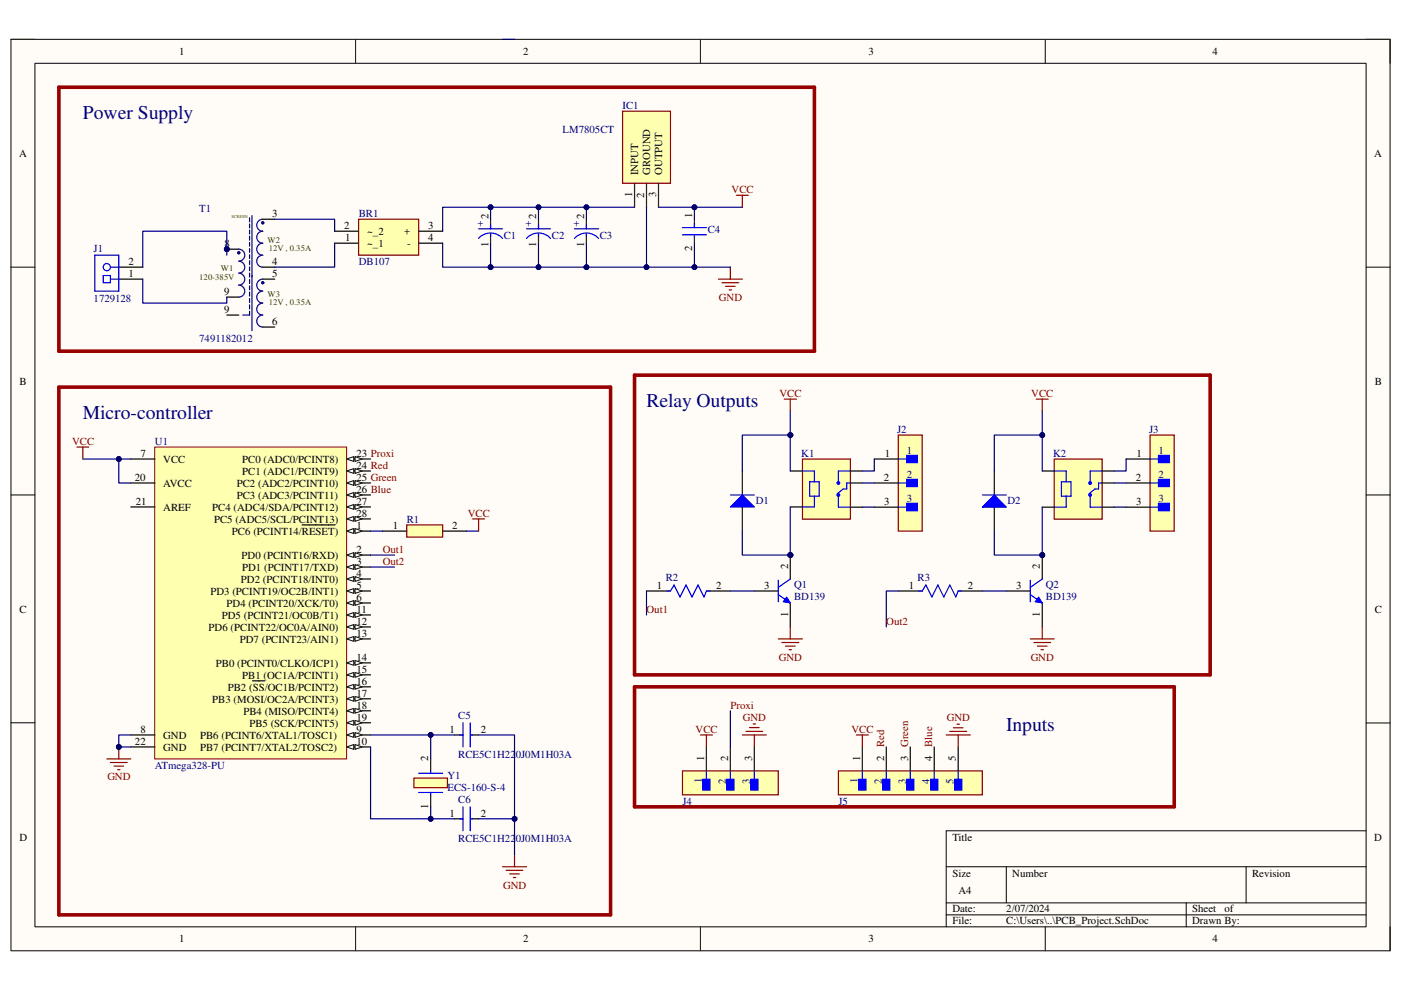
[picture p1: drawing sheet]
<svg xmlns="http://www.w3.org/2000/svg" width="297mm" height="210mm" viewBox="0 0 297 210" stroke-linecap="round" stroke-linejoin="round" font-family="sans-serif">
<path d="M2.3 8.3h292.4v193.3h-292.4z" fill-rule="evenodd" fill="#fffcf8"/>
<path d="M2.3 8.3h292.4v193.3h-292.4z" fill="none" stroke="#000" stroke-width=".21"/>
<path d="M7.4 13.4h282.2v183.1h-282.2z" fill-rule="evenodd" fill="#fffcf8"/>
<g fill="none" stroke="#000" stroke-width=".21">
<path d="M2.3 8.3h5.1M7.4 13.4h282.2v183.1h-282.2zM75.4 8.3v5.1M148.5 8.3v5.1M221.6 8.3v5.1M289.6 8.3h5.1v5.1M2.3 56.6h5.1M289.6 56.6h5.1M2.3 104.9h5.1M289.6 104.9h5.1M2.3 153.2h5.1M289.6 153.3h5.1"/>
<path d="M289.6 176.1h-89v20.4M75.4 196.5v5.1M148.5 196.5v5.1M200.6 183.8h89M200.6 191.4h89M200.6 194h89M213.4 183.8v7.6M221.6 196.5v5.1M251.5 191.4v5.1M264.2 183.8v7.6M294.7 196.5v5.1"/>
</g>
<circle cx="48.1" cy="52.8" r=".51" fill="#000080"/>
<circle cx="48.1" cy="52.8" r=".51" fill="none" stroke="#000080" stroke-width=".21"/>
<path d="M55.7 46.5a1.27 1.27 0 0 0-1.3 1.3 1.27 1.27 0 0 0 1.3 1.2 1.27 1.27 0 0 0-1.3 1.3 1.27 1.27 0 0 0 1.3 1.3 1.27 1.27 0 0 0-1.3 1.2 1.27 1.27 0 0 0 1.3 1.3 1.27 1.27 0 0 0-1.3 1.3 1.27 1.27 0 0 0 1.3 1.2" fill="none" stroke="#0c0087" stroke-width=".26"/>
<path d="M48.1 52.8h2.5" fill="none" stroke="#000" stroke-width=".26"/>
<circle cx="48.1" cy="52.8" r=".51" fill="#000080"/>
<circle cx="48.1" cy="52.8" r=".51" fill="none" stroke="#000080" stroke-width=".21"/>
<path d="M55.7 46.5h2.5M55.7 56.6h2.5M55.7 59.2h2.5M48.1 63h2.5M48.1 66.8h2.5M55.7 69.3h2.5" fill="none" stroke="#000" stroke-width=".26"/>
<path d="M50.6 52.8a1.27 1.27 0 0 1 1.3 1.3 1.27 1.27 0 0 1-1.3 1.3 1.27 1.27 0 0 1 1.3 1.2 1.27 1.27 0 0 1-1.3 1.3 1.27 1.27 0 0 1 1.3 1.3 1.27 1.27 0 0 1-1.3 1.3 1.27 1.27 0 0 1 1.3 1.2 1.27 1.27 0 0 1-1.3 1.3M55.7 59.2a1.27 1.27 0 0 0-1.3 1.3 1.27 1.27 0 0 0 1.3 1.2 1.27 1.27 0 0 0-1.3 1.3 1.27 1.27 0 0 0 1.3 1.3 1.27 1.27 0 0 0-1.3 1.2 1.27 1.27 0 0 0 1.3 1.3 1.27 1.27 0 0 0-1.3 1.3 1.27 1.27 0 0 0 1.3 1.2" fill="none" stroke="#0c0087" stroke-width=".26"/>
<g fill="none" stroke="#000080" stroke-width=".26">
<path d="M50.5 53.4h.3v.3h-.3zM52.9 46.2v.8M52.9 47.5v.8M52.9 48.8v.8M52.9 50.1v.8M52.9 51.4v.8M52.9 52.7v.8M52.9 54v.8M52.9 55.3v.8M52.9 56.6v.8M52.9 57.9v.9M52.9 59.3v.8"/>
<path d="M53.4 45.7v24.4M55.6 47.1h.2v.3h-.2zM55.6 59.8h.2v.3h-.2zM52.9 60.6v.8M52.9 61.9v.9M52.9 63.3v.8M52.9 64.6v.9M52.9 66v.8h-1.4"/>
<circle cx="50.6" cy="53.6" r=".21"/>
<circle cx="55.7" cy="47.2" r=".21"/>
<circle cx="55.7" cy="59.9" r=".21"/>
</g>
<path d="M76 46.5h12.8v7.6h-12.8z" fill-rule="evenodd" fill="#ffffb0"/>
<path d="M76 46.5h12.8v7.6h-12.8z" fill="none" stroke="#800000" stroke-width=".25"/>
<path d="M70.9 51.6h5.1M70.9 49h5.1" fill="none" stroke="#000" stroke-width=".26"/>
<path d="M88.8 51.6h5M88.8 49h5M104 46.5v2M104 49.5v2.1M114.2 46.5v2M114.2 49.5v2.1M124.3 46.5v2M124.3 49.5v2.1" fill="none" stroke="#000" stroke-width=".25"/>
<path d="M101.5 50.5l.9-.7 1.3-.4 1.5 .2 1.3 .9M101.5 48.5h5M104 47.8v.7M104 49.5v.5M111.6 50.5l1.2-.8 1-.3 1.6 .2 .8 .4 .5 .5M111.6 48.5h5.1M114.2 47.8v.7M114.2 49.5v.5M121.8 50.5l.7-.5 1.5-.6 1.6 .2 .8 .4 .5 .5M121.8 48.5h5.1M124.3 47.8v.7M124.3 49.5v.5" fill="none" stroke="#00f" stroke-width=".25"/>
<path d="M132 23.6h10.2v15.3h-10.2z" fill-rule="evenodd" fill="#ffffb0"/>
<path d="M132 23.6h10.2v15.3h-10.2z" fill="none" stroke="#800000" stroke-width=".25"/>
<path d="M134.5 38.9v5M137.1 38.9v5M139.6 38.9v5M147.2 46.5v1.8M147.2 50v1.6" fill="none" stroke="#000" stroke-width=".25"/>
<path d="M144.7 48.3h5.1M144.7 49.8h5.1M147.2 47.5v.8M147.2 50v.3" fill="none" stroke="#00f" stroke-width=".25"/>
<path d="M25.2 59.2h5.1M25.2 56.6h5.1" fill="none" stroke="#000" stroke-width=".26"/>
<path d="M20.1 54.1h5.1v7.6h-5.1zM23.4 56.6h1.8M23.4 59.2h1.8" fill="none" stroke="#00f" stroke-width=".26"/>
<circle cx="22.6" cy="56.6" r=".76" fill="#fff"/>
<g fill="none" stroke="#00f" stroke-width=".26">
<path d="M21.9 58.4h1.5v1.5h-1.5z"/>
<circle cx="22.6" cy="56.6" r=".76"/>
</g>
<path d="M32.8 94.8h40.7v66.1h-40.7z" fill-rule="evenodd" fill="#ffffb0"/>
<path d="M32.8 94.8h40.7v66.1h-40.7z" fill="none" stroke="#800000" stroke-width=".21"/>
<path d="M73.5 112.6h5.1" fill="none" stroke="#000" stroke-width=".25"/>
<path d="M73.5 112.6l1.5-.5v1z" fill="#f8fcff"/>
<path d="M73.5 112.6l1.5-.5v1z" fill="none" stroke="#000" stroke-width=".21"/>
<path d="M75.3 112.1l1.5 .5-1.5 .5z" fill="#f8fcff"/>
<path d="M75.3 112.1l1.5 .5-1.5 .5z" fill="none" stroke="#000" stroke-width=".21"/>
<path d="M64 111.3h7M73.5 117.7h5.1" fill="none" stroke="#000" stroke-width=".25"/>
<path d="M73.5 117.7l1.5-.5v1z" fill="#f8fcff"/>
<path d="M73.5 117.7l1.5-.5v1z" fill="none" stroke="#000" stroke-width=".21"/>
<path d="M75.3 117.2l1.5 .5-1.5 .5z" fill="#f8fcff"/>
<path d="M75.3 117.2l1.5 .5-1.5 .5z" fill="none" stroke="#000" stroke-width=".21"/>
<path d="M73.5 120.2h5.1" fill="none" stroke="#000" stroke-width=".25"/>
<path d="M73.5 120.2l1.5-.5v1z" fill="#f8fcff"/>
<path d="M73.5 120.2l1.5-.5v1z" fill="none" stroke="#000" stroke-width=".21"/>
<path d="M75.3 119.7l1.5 .5-1.5 .5z" fill="#f8fcff"/>
<path d="M75.3 119.7l1.5 .5-1.5 .5z" fill="none" stroke="#000" stroke-width=".21"/>
<path d="M73.5 122.8h5.1" fill="none" stroke="#000" stroke-width=".25"/>
<path d="M73.5 122.8l1.5-.5v1z" fill="#f8fcff"/>
<path d="M73.5 122.8l1.5-.5v1z" fill="none" stroke="#000" stroke-width=".21"/>
<path d="M75.3 122.3l1.5 .5-1.5 .5z" fill="#f8fcff"/>
<path d="M75.3 122.3l1.5 .5-1.5 .5z" fill="none" stroke="#000" stroke-width=".21"/>
<path d="M73.5 125.3h5.1" fill="none" stroke="#000" stroke-width=".25"/>
<path d="M73.5 125.3l1.5-.5v1z" fill="#f8fcff"/>
<path d="M73.5 125.3l1.5-.5v1z" fill="none" stroke="#000" stroke-width=".21"/>
<path d="M75.3 124.8l1.5 .5-1.5 .5z" fill="#f8fcff"/>
<path d="M75.3 124.8l1.5 .5-1.5 .5z" fill="none" stroke="#000" stroke-width=".21"/>
<path d="M73.5 127.8h5.1" fill="none" stroke="#000" stroke-width=".25"/>
<path d="M73.5 127.8l1.5-.5v1.1z" fill="#f8fcff"/>
<path d="M73.5 127.8l1.5-.5v1.1z" fill="none" stroke="#000" stroke-width=".21"/>
<path d="M75.3 127.3l1.5 .5-1.5 .6z" fill="#f8fcff"/>
<path d="M75.3 127.3l1.5 .5-1.5 .6z" fill="none" stroke="#000" stroke-width=".21"/>
<path d="M27.7 97.3h5.1M27.7 155.8h5.1M73.5 155.8h5.1" fill="none" stroke="#000" stroke-width=".25"/>
<path d="M73.5 155.8l1.5-.5v1z" fill="#f8fcff"/>
<path d="M73.5 155.8l1.5-.5v1z" fill="none" stroke="#000" stroke-width=".21"/>
<path d="M75.3 155.3l1.5 .5-1.5 .5z" fill="#f8fcff"/>
<path d="M75.3 155.3l1.5 .5-1.5 .5z" fill="none" stroke="#000" stroke-width=".21"/>
<path d="M73.5 158.4h5.1" fill="none" stroke="#000" stroke-width=".25"/>
<path d="M73.5 158.4l1.5-.5v1z" fill="#f8fcff"/>
<path d="M73.5 158.4l1.5-.5v1z" fill="none" stroke="#000" stroke-width=".21"/>
<path d="M75.3 157.9l1.5 .5-1.5 .5z" fill="#f8fcff"/>
<path d="M75.3 157.9l1.5 .5-1.5 .5z" fill="none" stroke="#000" stroke-width=".21"/>
<path d="M73.5 130.4h5.1" fill="none" stroke="#000" stroke-width=".25"/>
<path d="M73.5 130.4l1.5-.5v1z" fill="#f8fcff"/>
<path d="M73.5 130.4l1.5-.5v1z" fill="none" stroke="#000" stroke-width=".21"/>
<path d="M75.3 129.9l1.5 .5-1.5 .5z" fill="#f8fcff"/>
<path d="M75.3 129.9l1.5 .5-1.5 .5z" fill="none" stroke="#000" stroke-width=".21"/>
<path d="M73.5 132.9h5.1" fill="none" stroke="#000" stroke-width=".25"/>
<path d="M73.5 132.9l1.5-.5v1z" fill="#f8fcff"/>
<path d="M73.5 132.9l1.5-.5v1z" fill="none" stroke="#000" stroke-width=".21"/>
<path d="M75.3 132.4l1.5 .5-1.5 .5z" fill="#f8fcff"/>
<path d="M75.3 132.4l1.5 .5-1.5 .5z" fill="none" stroke="#000" stroke-width=".21"/>
<path d="M73.5 135.5h5.1" fill="none" stroke="#000" stroke-width=".25"/>
<path d="M73.5 135.5l1.5-.5v1z" fill="#f8fcff"/>
<path d="M73.5 135.5l1.5-.5v1z" fill="none" stroke="#000" stroke-width=".21"/>
<path d="M75.3 135l1.5 .5-1.5 .5z" fill="#f8fcff"/>
<path d="M75.3 135l1.5 .5-1.5 .5z" fill="none" stroke="#000" stroke-width=".21"/>
<path d="M73.5 140.5h5.1" fill="none" stroke="#000" stroke-width=".25"/>
<path d="M73.5 140.5l1.5-.5v1.1z" fill="#f8fcff"/>
<path d="M73.5 140.5l1.5-.5v1.1z" fill="none" stroke="#000" stroke-width=".21"/>
<path d="M75.3 140l1.5 .5-1.5 .6z" fill="#f8fcff"/>
<path d="M75.3 140l1.5 .5-1.5 .6z" fill="none" stroke="#000" stroke-width=".21"/>
<path d="M73.5 143.1h5.1" fill="none" stroke="#000" stroke-width=".25"/>
<path d="M73.5 143.1l1.5-.5v1z" fill="#f8fcff"/>
<path d="M73.5 143.1l1.5-.5v1z" fill="none" stroke="#000" stroke-width=".21"/>
<path d="M75.3 142.6l1.5 .5-1.5 .5z" fill="#f8fcff"/>
<path d="M75.3 142.6l1.5 .5-1.5 .5z" fill="none" stroke="#000" stroke-width=".21"/>
<path d="M73.5 145.6h5.1" fill="none" stroke="#000" stroke-width=".25"/>
<path d="M73.5 145.6l1.5-.5v1z" fill="#f8fcff"/>
<path d="M73.5 145.6l1.5-.5v1z" fill="none" stroke="#000" stroke-width=".21"/>
<path d="M75.3 145.1l1.5 .5-1.5 .5z" fill="#f8fcff"/>
<path d="M75.3 145.1l1.5 .5-1.5 .5z" fill="none" stroke="#000" stroke-width=".21"/>
<path d="M53.5 144.4h2.6M73.5 148.2h5.1" fill="none" stroke="#000" stroke-width=".25"/>
<path d="M73.5 148.2l1.5-.5v1z" fill="#f8fcff"/>
<path d="M73.5 148.2l1.5-.5v1z" fill="none" stroke="#000" stroke-width=".21"/>
<path d="M75.3 147.7l1.5 .5-1.5 .5z" fill="#f8fcff"/>
<path d="M75.3 147.7l1.5 .5-1.5 .5z" fill="none" stroke="#000" stroke-width=".21"/>
<path d="M73.5 150.7h5.1" fill="none" stroke="#000" stroke-width=".25"/>
<path d="M73.5 150.7l1.5-.5v1z" fill="#f8fcff"/>
<path d="M73.5 150.7l1.5-.5v1z" fill="none" stroke="#000" stroke-width=".21"/>
<path d="M75.3 150.2l1.5 .5-1.5 .5z" fill="#f8fcff"/>
<path d="M75.3 150.2l1.5 .5-1.5 .5z" fill="none" stroke="#000" stroke-width=".21"/>
<path d="M73.5 153.2h5.1" fill="none" stroke="#000" stroke-width=".25"/>
<path d="M73.5 153.2l1.5-.5v1.1z" fill="#f8fcff"/>
<path d="M73.5 153.2l1.5-.5v1.1z" fill="none" stroke="#000" stroke-width=".21"/>
<path d="M75.3 152.7l1.5 .5-1.5 .6z" fill="#f8fcff"/>
<path d="M75.3 152.7l1.5 .5-1.5 .6z" fill="none" stroke="#000" stroke-width=".21"/>
<path d="M73.5 97.3h5.1M27.7 102.4h5.1M27.7 107.5h5.1M27.7 158.4h5.1" fill="none" stroke="#000" stroke-width=".25"/>
<path d="M73.5 97.3l1.5-.5v1z" fill="#f8fcff"/>
<path d="M73.5 97.3l1.5-.5v1z" fill="none" stroke="#000" stroke-width=".21"/>
<path d="M75.3 96.8l1.5 .5-1.5 .5z" fill="#f8fcff"/>
<path d="M75.3 96.8l1.5 .5-1.5 .5z" fill="none" stroke="#000" stroke-width=".21"/>
<path d="M73.5 99.9h5.1" fill="none" stroke="#000" stroke-width=".25"/>
<path d="M73.5 99.9l1.5-.5v1z" fill="#f8fcff"/>
<path d="M73.5 99.9l1.5-.5v1z" fill="none" stroke="#000" stroke-width=".21"/>
<path d="M75.3 99.4l1.5 .5-1.5 .5z" fill="#f8fcff"/>
<path d="M75.3 99.4l1.5 .5-1.5 .5z" fill="none" stroke="#000" stroke-width=".21"/>
<path d="M73.5 102.4h5.1" fill="none" stroke="#000" stroke-width=".25"/>
<path d="M73.5 102.4l1.5-.5v1z" fill="#f8fcff"/>
<path d="M73.5 102.4l1.5-.5v1z" fill="none" stroke="#000" stroke-width=".21"/>
<path d="M75.3 101.9l1.5 .5-1.5 .5z" fill="#f8fcff"/>
<path d="M75.3 101.9l1.5 .5-1.5 .5z" fill="none" stroke="#000" stroke-width=".21"/>
<path d="M73.5 104.9h5.1" fill="none" stroke="#000" stroke-width=".25"/>
<path d="M73.5 104.9l1.5-.5v1.1z" fill="#f8fcff"/>
<path d="M73.5 104.9l1.5-.5v1.1z" fill="none" stroke="#000" stroke-width=".21"/>
<path d="M75.3 104.4l1.5 .5-1.5 .6z" fill="#f8fcff"/>
<path d="M75.3 104.4l1.5 .5-1.5 .6z" fill="none" stroke="#000" stroke-width=".21"/>
<path d="M73.5 107.5h5.1" fill="none" stroke="#000" stroke-width=".25"/>
<path d="M73.5 107.5l1.5-.5v1z" fill="#f8fcff"/>
<path d="M73.5 107.5l1.5-.5v1z" fill="none" stroke="#000" stroke-width=".21"/>
<path d="M75.3 107l1.5 .5-1.5 .5z" fill="#f8fcff"/>
<path d="M75.3 107l1.5 .5-1.5 .5z" fill="none" stroke="#000" stroke-width=".21"/>
<path d="M73.5 110h5.1" fill="none" stroke="#000" stroke-width=".25"/>
<path d="M73.5 110l1.5-.5v1z" fill="#f8fcff"/>
<path d="M73.5 110l1.5-.5v1z" fill="none" stroke="#000" stroke-width=".21"/>
<path d="M75.3 109.5l1.5 .5-1.5 .5z" fill="#f8fcff"/>
<path d="M75.3 109.5l1.5 .5-1.5 .5z" fill="none" stroke="#000" stroke-width=".21"/>
<path d="M152.3 59.2h5.1M153.1 59.9h3.5M154.9 56.6v2.6M153.8 60.7h2.1M154.6 61.5h.5M25.2 158.4v2.5M22.6 160.9h5.1M23.4 161.7h3.6M24.2 162.4h2M24.9 163.2h.5" fill="none" stroke="#800000" stroke-width=".25"/>
<path d="M12.5 18.5v56" fill="none" stroke="#980000" stroke-width=".77"/>
<path d="M12.5 18.5h160.2v56h-160.2" fill="none" stroke="#980000" stroke-width=".76"/>
<circle cx="25.2" cy="158.4" r=".51" fill="#000080"/>
<circle cx="25.2" cy="158.4" r=".51" fill="none" stroke="#000080" stroke-width=".21"/>
<path d="M86.2 111.3h7.6v2.6h-7.6z" fill-rule="evenodd" fill="#ffffb0"/>
<path d="M86.2 111.3h7.6v2.6h-7.6z" fill="none" stroke="#800000" stroke-width=".25"/>
<path d="M81.1 112.6h5.1M93.8 112.6h5.1" fill="none" stroke="#000" stroke-width=".25"/>
<path d="M87.8 165h7.1v2h-7.1z" fill-rule="evenodd" fill="#ffffb0"/>
<path d="M87.8 165h7.1v2h-7.1zM106.5 183.8h5.1M107.3 184.5h3.6M108.1 185.3h2M108.8 186.1h.5M109.1 181.2v2.6" fill="none" stroke="#800000" stroke-width=".25"/>
<path d="M96.4 155.8h1.8M99.9 155.8h1.6M91.3 160.9v2.5M91.3 168.5v2.6M96.4 173.6h1.8M99.9 173.6h1.6" fill="none" stroke="#000" stroke-width=".25"/>
<path d="M97.4 155.8h.8M98.2 153.2v5.2M99.7 153.2v5.2M99.9 155.8h.3M88.8 168h5M88.8 164h5M91.3 163.4v.6M91.3 168v.5M97.4 173.6h.8M98.2 171.1v5M99.7 171.1v5M99.9 173.6h.3" fill="none" stroke="#00f" stroke-width=".25"/>
<path d="M12.5 82.1h117v111.9h-117z" fill="none" stroke="#980000" stroke-width=".76"/>
<path d="M170.1 97.3h10.2v12.8h-10.2z" fill-rule="evenodd" fill="#ffffb0"/>
<path d="M170.1 97.3h10.2v12.8h-10.2z" fill="none" stroke="#800000" stroke-width=".25"/>
<g fill="none" stroke="#00f" stroke-width=".25">
<path d="M170.1 99.9h2.6v2.3M180.3 99.9h-2.5v2.5M171.7 102.2h2v3h-2zM172.7 105.2v2.3h-2.6M177.8 104.9v2.6h2.5M180.3 102.4h-.8v1.3h-.7l-1.3 1"/>
<circle cx="177.8" cy="105" r=".25"/>
<circle cx="177.8" cy="102.4" r=".25"/>
</g>
<path d="M157.4 99.9v5M167.6 99.9h2.5M180.3 99.9h2.5M157.4 107.5v5.1M167.6 107.5h2.5M180.3 102.4h2.5M180.3 107.5h2.5" fill="none" stroke="#000" stroke-width=".25"/>
<path d="M154.9 107.5l2.5-2.6 2.5 2.6z" fill="#00f"/>
<path d="M154.9 107.5l2.5-2.6 2.5 2.6zM154.9 104.9h5" fill="none" stroke="#00f" stroke-width=".25"/>
<circle cx="167.6" cy="117.7" r=".51" fill="#000080"/>
<circle cx="167.6" cy="117.7" r=".51" fill="none" stroke="#000080" stroke-width=".21"/>
<path d="M167.6 117.7v5.1" fill="none" stroke="#000" stroke-width=".25"/>
<circle cx="167.6" cy="117.7" r=".51" fill="#000080"/>
<circle cx="167.6" cy="117.7" r=".51" fill="none" stroke="#000080" stroke-width=".21"/>
<path d="M159.9 125.3h5.1M167.6 127.8v5.1" fill="none" stroke="#000" stroke-width=".25"/>
<path d="M165 126.1l2.6 1.7M165 123v4.6M167.6 122.8l-2.6 1.7" fill="none" stroke="#00f" stroke-width=".25"/>
<path d="M166.8 126.6l.8 1.2-1.6-.2z" fill="#00f"/>
<path d="M166.8 126.6l.8 1.2-1.6-.2z" fill="none" stroke="#00f" stroke-width=".21"/>
<path d="M137.1 125.3h5.1M149.8 125.3h5.1" fill="none" stroke="#000" stroke-width=".25"/>
<path d="M141.4 125.3h.8l.7-1.3 1.3 2.6 1.3-2.6 1.2 2.6 1.3-2.6 1.3 2.6 .5-1.3h.7" fill="none" stroke="#00f" stroke-width=".25"/>
<path d="M190.5 92.2h5v20.4h-5z" fill-rule="evenodd" fill="#ffffb0"/>
<path d="M190.5 92.2h5v20.4h-5z" fill="none" stroke="#800000" stroke-width=".25"/>
<path d="M192.2 96.6h2.3v1.5h-2.3z" fill-rule="evenodd" fill="#00f"/>
<path d="M190.5 97.3h1.7M192.2 96.6h2.3v1.5h-2.3z" fill="none" stroke="#00f" stroke-width=".25"/>
<path d="M192.2 101.6h2.3v1.6h-2.3z" fill-rule="evenodd" fill="#00f"/>
<path d="M190.5 102.4h1.7M192.2 101.6h2.3v1.6h-2.3z" fill="none" stroke="#00f" stroke-width=".25"/>
<path d="M192.2 106.7h2.3v1.6h-2.3z" fill-rule="evenodd" fill="#00f"/>
<path d="M190.5 107.5h1.7M192.2 106.7h2.3v1.6h-2.3z" fill="none" stroke="#00f" stroke-width=".25"/>
<path d="M185.4 97.3h5.1M185.4 102.4h5.1M185.4 107.5h5.1" fill="none" stroke="#000" stroke-width=".25"/>
<path d="M48.1 54.1v-5.1h-17.8v7.6M58.2 46.5h12.7v2.5M70.9 51.6v5h-12.7" fill="none" stroke="#000080" stroke-width=".26"/>
<circle cx="48.1" cy="52.8" r=".51" fill="#000080"/>
<circle cx="48.1" cy="52.8" r=".51" fill="none" stroke="#000080" stroke-width=".21"/>
<path d="M30.3 59.2v5.1h17.8v-1.3" fill="none" stroke="#000080" stroke-width=".26"/>
<path d="M104 46.5v-2.6h-10.2v5.1" fill="none" stroke="#000080" stroke-width=".25"/>
<circle cx="104" cy="43.9" r=".51" fill="#000080"/>
<circle cx="104" cy="43.9" r=".51" fill="none" stroke="#000080" stroke-width=".21"/>
<path d="M104 43.9h10.2v2.6" fill="none" stroke="#000080" stroke-width=".25"/>
<circle cx="104" cy="43.9" r=".51" fill="#000080"/>
<circle cx="104" cy="43.9" r=".51" fill="none" stroke="#000080" stroke-width=".21"/>
<circle cx="114.2" cy="43.9" r=".51" fill="#000080"/>
<circle cx="114.2" cy="43.9" r=".51" fill="none" stroke="#000080" stroke-width=".21"/>
<path d="M114.2 43.9h10.1v2.6" fill="none" stroke="#000080" stroke-width=".25"/>
<circle cx="114.2" cy="43.9" r=".51" fill="#000080"/>
<circle cx="114.2" cy="43.9" r=".51" fill="none" stroke="#000080" stroke-width=".21"/>
<circle cx="124.3" cy="43.9" r=".51" fill="#000080"/>
<circle cx="124.3" cy="43.9" r=".51" fill="none" stroke="#000080" stroke-width=".21"/>
<path d="M93.8 51.6v5h10.2v-5" fill="none" stroke="#000080" stroke-width=".25"/>
<circle cx="104" cy="56.6" r=".51" fill="#000080"/>
<circle cx="104" cy="56.6" r=".51" fill="none" stroke="#000080" stroke-width=".21"/>
<path d="M114.2 51.6v5h-10.2" fill="none" stroke="#000080" stroke-width=".25"/>
<circle cx="104" cy="56.6" r=".51" fill="#000080"/>
<circle cx="104" cy="56.6" r=".51" fill="none" stroke="#000080" stroke-width=".21"/>
<circle cx="114.2" cy="56.6" r=".51" fill="#000080"/>
<circle cx="114.2" cy="56.6" r=".51" fill="none" stroke="#000080" stroke-width=".21"/>
<path d="M124.3 51.6v5h-10.1" fill="none" stroke="#000080" stroke-width=".25"/>
<circle cx="114.2" cy="56.6" r=".51" fill="#000080"/>
<circle cx="114.2" cy="56.6" r=".51" fill="none" stroke="#000080" stroke-width=".21"/>
<circle cx="124.3" cy="56.6" r=".51" fill="#000080"/>
<circle cx="124.3" cy="56.6" r=".51" fill="none" stroke="#000080" stroke-width=".21"/>
<path d="M124.3 43.9h10.2" fill="none" stroke="#000080" stroke-width=".25"/>
<circle cx="124.3" cy="43.9" r=".51" fill="#000080"/>
<circle cx="124.3" cy="43.9" r=".51" fill="none" stroke="#000080" stroke-width=".21"/>
<path d="M137.1 43.9v12.7h-12.8" fill="none" stroke="#000080" stroke-width=".25"/>
<circle cx="124.3" cy="56.6" r=".51" fill="#000080"/>
<circle cx="124.3" cy="56.6" r=".51" fill="none" stroke="#000080" stroke-width=".21"/>
<circle cx="137.1" cy="56.6" r=".5" fill="#000080"/>
<circle cx="137.1" cy="56.6" r=".5" fill="none" stroke="#000080" stroke-width=".21"/>
<path d="M139.6 43.9h7.6v2.6" fill="none" stroke="#000080" stroke-width=".25"/>
<circle cx="147.2" cy="43.9" r=".51" fill="#000080"/>
<circle cx="147.2" cy="43.9" r=".51" fill="none" stroke="#000080" stroke-width=".21"/>
<path d="M147.2 51.6v5h-10.1" fill="none" stroke="#000080" stroke-width=".25"/>
<circle cx="137.1" cy="56.6" r=".5" fill="#000080"/>
<circle cx="137.1" cy="56.6" r=".5" fill="none" stroke="#000080" stroke-width=".21"/>
<circle cx="147.2" cy="56.6" r=".51" fill="#000080"/>
<circle cx="147.2" cy="56.6" r=".51" fill="none" stroke="#000080" stroke-width=".21"/>
<path d="M147.2 43.9h10.2" fill="none" stroke="#000080" stroke-width=".25"/>
<circle cx="147.2" cy="43.9" r=".51" fill="#000080"/>
<circle cx="147.2" cy="43.9" r=".51" fill="none" stroke="#000080" stroke-width=".21"/>
<path d="M147.2 56.6h7.7" fill="none" stroke="#000080" stroke-width=".25"/>
<circle cx="147.2" cy="56.6" r=".51" fill="#000080"/>
<circle cx="147.2" cy="56.6" r=".51" fill="none" stroke="#000080" stroke-width=".21"/>
<path d="M106.5 8.3h2.6M27.7 97.3h-2.5v5.1h2.5" fill="none" stroke="#000080" stroke-width=".25"/>
<circle cx="25.2" cy="97.3" r=".51" fill="#000080"/>
<circle cx="25.2" cy="97.3" r=".51" fill="none" stroke="#000080" stroke-width=".21"/>
<path d="M17.6 97.3h7.6" fill="none" stroke="#000080" stroke-width=".25"/>
<circle cx="25.2" cy="97.3" r=".51" fill="#000080"/>
<circle cx="25.2" cy="97.3" r=".51" fill="none" stroke="#000080" stroke-width=".21"/>
<path d="M27.7 155.8h-2.5v2.6h2.5" fill="none" stroke="#000080" stroke-width=".25"/>
<circle cx="25.2" cy="158.4" r=".51" fill="#000080"/>
<circle cx="25.2" cy="158.4" r=".51" fill="none" stroke="#000080" stroke-width=".21"/>
<path d="M78.6 112.6h2.5M98.9 112.6h2.6M101.5 155.8h7.6v17.8h-7.6" fill="none" stroke="#000080" stroke-width=".25"/>
<circle cx="109.1" cy="173.6" r=".51" fill="#000080"/>
<circle cx="109.1" cy="173.6" r=".51" fill="none" stroke="#000080" stroke-width=".21"/>
<path d="M109.1 173.6v7.6" fill="none" stroke="#000080" stroke-width=".25"/>
<circle cx="109.1" cy="173.6" r=".51" fill="#000080"/>
<circle cx="109.1" cy="173.6" r=".51" fill="none" stroke="#000080" stroke-width=".21"/>
<path d="M78.6 155.8h17.8" fill="none" stroke="#000080" stroke-width=".25"/>
<circle cx="91.3" cy="155.8" r=".5" fill="#000080"/>
<circle cx="91.3" cy="155.8" r=".5" fill="none" stroke="#000080" stroke-width=".21"/>
<path d="M91.3 171.1v2.5" fill="none" stroke="#000080" stroke-width=".25"/>
<circle cx="91.3" cy="173.6" r=".51" fill="#000080"/>
<circle cx="91.3" cy="173.6" r=".51" fill="none" stroke="#000080" stroke-width=".21"/>
<path d="M91.3 155.8v5.1" fill="none" stroke="#000080" stroke-width=".25"/>
<circle cx="91.3" cy="155.8" r=".5" fill="#000080"/>
<circle cx="91.3" cy="155.8" r=".5" fill="none" stroke="#000080" stroke-width=".21"/>
<path d="M78.6 158.4v15.2h17.8" fill="none" stroke="#000080" stroke-width=".25"/>
<circle cx="91.3" cy="173.6" r=".51" fill="#000080"/>
<circle cx="91.3" cy="173.6" r=".51" fill="none" stroke="#000080" stroke-width=".21"/>
<path d="M157.4 99.9v-7.7h10.2v7.7" fill="none" stroke="#000080" stroke-width=".25"/>
<circle cx="167.6" cy="92.2" r=".52" fill="#000080"/>
<circle cx="167.6" cy="92.2" r=".52" fill="none" stroke="#000080" stroke-width=".21"/>
<path d="M167.6 87.2v5" fill="none" stroke="#000080" stroke-width=".25"/>
<circle cx="167.6" cy="92.2" r=".52" fill="#000080"/>
<circle cx="167.6" cy="92.2" r=".52" fill="none" stroke="#000080" stroke-width=".21"/>
<path d="M167.6 107.5v10.2h-10.2v-5.1" fill="none" stroke="#000080" stroke-width=".25"/>
<circle cx="167.6" cy="117.7" r=".51" fill="#000080"/>
<circle cx="167.6" cy="117.7" r=".51" fill="none" stroke="#000080" stroke-width=".21"/>
<path d="M185.4 97.3v2.6h-2.6M182.8 102.4h2.6M182.8 107.5h2.6M154.9 125.3h5" fill="none" stroke="#000080" stroke-width=".25"/>
<path d="M165 135.5h5.1M165.8 136.2h3.6M166.5 137h2.1M167.3 137.8h.5M167.6 132.9v2.6" fill="none" stroke="#800000" stroke-width=".25"/>
<path d="M223.5 97.3h10.2v12.8h-10.2z" fill-rule="evenodd" fill="#ffffb0"/>
<path d="M223.5 97.3h10.2v12.8h-10.2z" fill="none" stroke="#800000" stroke-width=".25"/>
<g fill="none" stroke="#00f" stroke-width=".25">
<path d="M223.5 99.9h2.6v2.3M233.7 99.9h-2.6v2.5M225 102.2h2.1v3h-2.1zM226.1 105.2v2.3h-2.6M231.1 104.9v2.6h2.6M233.7 102.4h-.8v1.3h-.7l-1.3 1"/>
<circle cx="231.1" cy="102.4" r=".25"/>
<circle cx="231.1" cy="105" r=".25"/>
</g>
<path d="M210.8 99.9v5M221 99.9h2.5M233.7 99.9h2.5M210.8 107.5v5.1M221 107.5h2.5M233.7 107.5h2.5M233.7 102.4h2.5" fill="none" stroke="#000" stroke-width=".25"/>
<path d="M210.8 104.9l2.6 2.6h-5.1z" fill="#00f"/>
<path d="M208.3 104.9h5.1M210.8 104.9l2.6 2.6h-5.1z" fill="none" stroke="#00f" stroke-width=".25"/>
<circle cx="221" cy="117.7" r=".51" fill="#000080"/>
<circle cx="221" cy="117.7" r=".51" fill="none" stroke="#000080" stroke-width=".21"/>
<path d="M221 117.7v5.1" fill="none" stroke="#000" stroke-width=".25"/>
<circle cx="221" cy="117.7" r=".51" fill="#000080"/>
<circle cx="221" cy="117.7" r=".51" fill="none" stroke="#000080" stroke-width=".21"/>
<path d="M213.4 125.3h5M221 127.8v5.1" fill="none" stroke="#000" stroke-width=".25"/>
<path d="M218.4 126.1l2.6 1.7M218.4 123v4.6M221 122.8l-2.6 1.7" fill="none" stroke="#00f" stroke-width=".25"/>
<path d="M220.2 126.6l.8 1.2-1.5-.2z" fill="#00f"/>
<path d="M220.2 126.6l.8 1.2-1.5-.2z" fill="none" stroke="#00f" stroke-width=".21"/>
<path d="M190.5 125.3h5M203.2 125.3h5.1" fill="none" stroke="#000" stroke-width=".25"/>
<path d="M194.8 125.3h.7l.8-1.3 1.3 2.6 1.2-2.6 1.3 2.6 1.3-2.6 1.2 2.6 .6-1.3h.7" fill="none" stroke="#00f" stroke-width=".25"/>
<path d="M243.8 92.2h5.2v20.4h-5.2z" fill-rule="evenodd" fill="#ffffb0"/>
<path d="M243.8 92.2h5.2v20.4h-5.2z" fill="none" stroke="#800000" stroke-width=".25"/>
<path d="M245.6 96.6h2.3v1.5h-2.3z" fill-rule="evenodd" fill="#00f"/>
<path d="M243.8 97.3h1.8M245.6 96.6h2.3v1.5h-2.3z" fill="none" stroke="#00f" stroke-width=".25"/>
<path d="M245.6 101.6h2.3v1.6h-2.3z" fill-rule="evenodd" fill="#00f"/>
<path d="M243.8 102.4h1.8M245.6 101.6h2.3v1.6h-2.3z" fill="none" stroke="#00f" stroke-width=".25"/>
<path d="M245.6 106.7h2.3v1.6h-2.3z" fill-rule="evenodd" fill="#00f"/>
<path d="M243.8 107.5h1.8M245.6 106.7h2.3v1.6h-2.3z" fill="none" stroke="#00f" stroke-width=".25"/>
<path d="M238.8 97.3h5M238.8 102.4h5M238.8 107.5h5" fill="none" stroke="#000" stroke-width=".25"/>
<path d="M210.8 99.9v-7.7h10.2v7.7" fill="none" stroke="#000080" stroke-width=".25"/>
<circle cx="221" cy="92.2" r=".51" fill="#000080"/>
<circle cx="221" cy="92.2" r=".51" fill="none" stroke="#000080" stroke-width=".21"/>
<path d="M221 87.2v5" fill="none" stroke="#000080" stroke-width=".25"/>
<circle cx="221" cy="92.2" r=".51" fill="#000080"/>
<circle cx="221" cy="92.2" r=".51" fill="none" stroke="#000080" stroke-width=".21"/>
<path d="M221 107.5v10.2h-10.2v-5.1" fill="none" stroke="#000080" stroke-width=".25"/>
<circle cx="221" cy="117.7" r=".51" fill="#000080"/>
<circle cx="221" cy="117.7" r=".51" fill="none" stroke="#000080" stroke-width=".21"/>
<path d="M238.8 97.3v2.6h-2.6M78.6 117.7h5M236.2 102.4h2.6M236.2 107.5h2.6M78.6 120.2h5M137.1 125.3v5.1M190.5 125.3h-2.6v7.6M208.3 125.3h5.1" fill="none" stroke="#000080" stroke-width=".25"/>
<path d="M218.4 135.5h5.1M219.2 136.2h3.6M220 137h2M220.7 137.8h.5M221 132.9v2.6" fill="none" stroke="#800000" stroke-width=".25"/>
<path d="M134.5 79.5h122.1v63.6h-122.1z" fill="none" stroke="#980000" stroke-width=".76"/>
<path d="M144.7 163.4h20.3v5.1h-20.3z" fill-rule="evenodd" fill="#ffffb0"/>
<path d="M144.7 163.4h20.3v5.1h-20.3z" fill="none" stroke="#800000" stroke-width=".25"/>
<path d="M149 165.2h1.5v2.3h-1.5z" fill-rule="evenodd" fill="#00f"/>
<path d="M149 165.2h1.5v2.3h-1.5zM149.8 163.4v1.8" fill="none" stroke="#00f" stroke-width=".25"/>
<path d="M154.1 165.2h1.5v2.3h-1.5z" fill-rule="evenodd" fill="#00f"/>
<path d="M154.1 165.2h1.5v2.3h-1.5zM154.9 163.4v1.8" fill="none" stroke="#00f" stroke-width=".25"/>
<path d="M159.2 165.2h1.5v2.3h-1.5z" fill-rule="evenodd" fill="#00f"/>
<path d="M159.2 165.2h1.5v2.3h-1.5zM159.9 163.4v1.8" fill="none" stroke="#00f" stroke-width=".25"/>
<path d="M149.8 158.4v5M154.9 158.4v5M159.9 158.4v5" fill="none" stroke="#000" stroke-width=".25"/>
<path d="M177.8 163.4h30.5v5.1h-30.5z" fill-rule="evenodd" fill="#ffffb0"/>
<path d="M177.8 163.4h30.5v5.1h-30.5z" fill="none" stroke="#800000" stroke-width=".25"/>
<path d="M182.1 165.2h1.5v2.3h-1.5z" fill-rule="evenodd" fill="#00f"/>
<path d="M182.1 165.2h1.5v2.3h-1.5zM182.8 163.4v1.8" fill="none" stroke="#00f" stroke-width=".25"/>
<path d="M187.2 165.2h1.5v2.3h-1.5z" fill-rule="evenodd" fill="#00f"/>
<path d="M187.2 165.2h1.5v2.3h-1.5zM187.9 163.4v1.8" fill="none" stroke="#00f" stroke-width=".25"/>
<path d="M192.2 165.2h1.6v2.3h-1.6z" fill-rule="evenodd" fill="#00f"/>
<path d="M192.2 165.2h1.6v2.3h-1.6zM193 163.4v1.8" fill="none" stroke="#00f" stroke-width=".25"/>
<path d="M197.3 165.2h1.5v2.3h-1.5z" fill-rule="evenodd" fill="#00f"/>
<path d="M197.3 165.2h1.5v2.3h-1.5zM198.1 163.4v1.8" fill="none" stroke="#00f" stroke-width=".25"/>
<path d="M202.4 165.2h1.5v2.3h-1.5z" fill-rule="evenodd" fill="#00f"/>
<path d="M202.4 165.2h1.5v2.3h-1.5zM203.2 163.4v1.8" fill="none" stroke="#00f" stroke-width=".25"/>
<path d="M182.8 158.4v5M187.9 158.4v5M193 158.4v5M198.1 158.4v5M203.2 158.4v5" fill="none" stroke="#000" stroke-width=".25"/>
<g fill="none" stroke="#800000" stroke-width=".25">
<path d="M156.1 41.4h2.6M157.4 41.4v2.5M16.3 94.8h2.5M17.6 94.8v2.5M166.3 84.6h2.6M167.6 84.6v2.6M219.7 84.6h2.5M221 84.6v2.6M100.2 110h2.5M101.5 110v2.6M148.5 155.8h2.5M149.8 155.8v2.6"/>
<path d="M157.4 155.8h5.1M158.2 155.1h3.5M158.9 154.3h2M159.7 153.5h.5M159.9 155.8v2.6M181.6 155.8h2.5M182.8 155.8v2.6M200.6 155.8h5.1M201.4 155.1h3.6M202.1 154.3h2.1M202.9 153.5h.5M203.2 155.8v2.6"/>
</g>
<path d="M154.9 150.7v7.7" fill="none" stroke="#000080" stroke-width=".25"/>
<path d="M134.5 145.6h114.5v25.5h-114.5z" fill="none" stroke="#980000" stroke-width=".76"/>
<g font-size="4.1" fill="#000080">
<text x="17.6" y="25.3">Power Supply</text>
<text x="17.6" y="88.8">Micro-controller</text>
<text x="137.1" y="86.3">Relay Outputs</text>
<text x="213.4" y="154.9">Inputs</text>
</g>
<g font-size="2.3">
<text x="38" y="11.7">1</text>
<text x="110.9" y="11.7">2</text>
<text x="184.1" y="11.7">3</text>
<text x="257.1" y="11.7">4</text>
<text x="4.1" y="33.3">A</text>
<text x="291.4" y="33.3">A</text>
<text x="134" y="41.8" transform="rotate(-90 134 41.8)">1</text>
<text x="135.3" y="37.1" transform="rotate(-90 135.3 37.1)">INPUT</text>
<text x="136.6" y="42" transform="rotate(-90 136.6 42)">2</text>
<text x="137.8" y="37.1" transform="rotate(-90 137.8 37.1)">GROUND</text>
<text x="139.1" y="41.9" transform="rotate(-90 139.1 41.9)">3</text>
<text x="140.4" y="37.1" transform="rotate(-90 140.4 37.1)">OUTPUT</text>
<text x="57.7" y="46">3</text>
<text x="103.5" y="46.5" transform="rotate(-90 103.5 46.5)">2</text>
<text x="113.7" y="46.5" transform="rotate(-90 113.7 46.5)">2</text>
<text x="123.9" y="46.5" transform="rotate(-90 123.9 46.5)">2</text>
<text x="146.8" y="46.2" transform="rotate(-90 146.8 46.2)">1</text>
<text x="47.6" y="52.4">8</text>
<text x="73" y="48.6">2</text>
<text x="73.1" y="51.1">1</text>
<text x="77.8" y="52.4">~_1</text>
<text x="77.8" y="49.8">~_2</text>
<text x="85.7" y="49.8">+</text>
<text x="86.3" y="52.4">-</text>
<text x="90.8" y="51.1">4</text>
<text x="90.8" y="48.6">3</text>
<text x="103.5" y="52.5" transform="rotate(-90 103.5 52.5)">1</text>
<text x="113.7" y="52.5" transform="rotate(-90 113.7 52.5)">1</text>
<text x="123.9" y="52.5" transform="rotate(-90 123.9 52.5)">1</text>
<text x="146.8" y="53.1" transform="rotate(-90 146.8 53.1)">2</text>
<text x="27.3" y="58.7">1</text>
<text x="27.3" y="56.2">2</text>
<text x="57.7" y="56.2">4</text>
<text x="57.7" y="58.7">5</text>
<text x="47.5" y="62.5">9</text>
<text x="47.5" y="66.3">9</text>
<text x="57.7" y="68.9">6</text>
<text x="4.1" y="81.6">B</text>
<text x="291.5" y="81.6">B</text>
<text x="28.6" y="101.9">20</text>
<text x="29.8" y="96.9">7</text>
<text x="34.6" y="98.1">VCC</text>
<text x="51.3" y="98.1">PC0 (ADC0/PCINT8)</text>
<text x="51.3" y="100.7">PC1 (ADC1/PCINT9)</text>
<text x="75.6" y="96.9">23 Proxi</text>
<text x="75.6" y="99.4">24 Red</text>
<text x="75.6" y="101.9">25 Green</text>
<text x="187.4" y="101.9">2</text>
<text x="187.6" y="96.9">1</text>
<text x="240.8" y="101.9">2</text>
<text x="241" y="96.9">1</text>
<text x="28.8" y="107">21</text>
<text x="34.6" y="103.2">AVCC</text>
<text x="50.2" y="103.2">PC2 (ADC2/PCINT10)</text>
<text x="50.2" y="105.7">PC3 (ADC3/PCINT11)</text>
<text x="75.6" y="107">27</text>
<text x="75.6" y="104.5">26 Blue</text>
<text x="187.5" y="107">3</text>
<text x="240.9" y="107">3</text>
<text x="34.6" y="108.3">AREF</text>
<text x="45" y="108.3">PC4 (ADC4/SDA/PCINT12)</text>
<text x="45.4" y="110.8">PC5 (ADC5/SCL/PCINT13)</text>
<text x="49.2" y="113.4">PC6 (PCINT14/RESET)</text>
<text x="75.6" y="109.6">28</text>
<text x="75.6" y="112.1">1</text>
<text x="83.3" y="112.1">1</text>
<text x="95.9" y="112.1">2</text>
<text x="51.2" y="118.4">PD0 (PCINT16/RXD)</text>
<text x="75.6" y="117.2">2</text>
<text x="75.6" y="119.7">3</text>
<text x="51.1" y="123.5">PD2 (PCINT18/INT0)</text>
<text x="51.3" y="121">PD1 (PCINT17/TXD)</text>
<text x="75.6" y="122.3">4</text>
<text x="75.6" y="124.8">5</text>
<text x="139.3" y="124.8">1</text>
<text x="151.8" y="124.8">2</text>
<text x="162" y="124.8">3</text>
<text x="167.1" y="120.7" transform="rotate(-90 167.1 120.7)">2</text>
<text x="192.7" y="124.8">1</text>
<text x="205.2" y="124.8">2</text>
<text x="215.4" y="124.8">3</text>
<text x="220.5" y="120.7" transform="rotate(-90 220.5 120.7)">2</text>
<text x="4.1" y="129.9">C</text>
<text x="44.6" y="126.1">PD3 (PCINT19/OC2B/INT1)</text>
<text x="47" y="131.2">PD5 (PCINT21/OC0B/T1)</text>
<text x="48" y="128.7">PD4 (PCINT20/XCK/T0)</text>
<text x="75.6" y="127.4">6</text>
<text x="75.6" y="129.9">11</text>
<text x="167.1" y="130.8" transform="rotate(-90 167.1 130.8)">1</text>
<text x="220.5" y="130.8" transform="rotate(-90 220.5 130.8)">1</text>
<text x="291.5" y="129.9">C</text>
<text x="44.2" y="133.7">PD6 (PCINT22/OC0A/AIN0)</text>
<text x="50.8" y="136.3">PD7 (PCINT23/AIN1)</text>
<text x="75.6" y="132.5">12</text>
<text x="75.6" y="135">13</text>
<text x="45.8" y="141.4">PB0 (PCINT0/CLKO/ICP1)</text>
<text x="51.3" y="143.9">PB1 (OC1A/PCINT1)</text>
<text x="75.6" y="142.6">15</text>
<text x="75.6" y="140.1">14</text>
<text x="45" y="149">PB3 (MOSI/OC2A/PCINT3)</text>
<text x="48.3" y="146.4">PB2 (SS/OC1B/PCINT2)</text>
<text x="75.6" y="145.2">16</text>
<text x="75.6" y="147.7">17</text>
<text x="29.8" y="155.3">8</text>
<text x="51.6" y="151.5">PB4 (MISO/PCINT4)</text>
<text x="52.9" y="154.1">PB5 (SCK/PCINT5)</text>
<text x="75.6" y="155.3">9</text>
<text x="75.6" y="150.2">18</text>
<text x="75.6" y="152.8">19</text>
<text x="95.3" y="155.3">1</text>
<text x="102" y="155.3">2</text>
<text x="28.6" y="157.9">22</text>
<text x="34.6" y="156.6">GND</text>
<text x="34.6" y="159.1">GND</text>
<text x="42.4" y="156.6">PB6 (PCINT6/XTAL1/TOSC1)</text>
<text x="42.4" y="159.1">PB7 (PCINT7/XTAL2/TOSC2)</text>
<text x="75.6" y="157.9">10</text>
<text x="90.8" y="161.4" transform="rotate(-90 90.8 161.4)">2</text>
<text x="149.3" y="161.4" transform="rotate(-90 149.3 161.4)">1</text>
<text x="154.4" y="161.4" transform="rotate(-90 154.4 161.4)">2</text>
<text x="159.5" y="161.4" transform="rotate(-90 159.5 161.4)">3</text>
<text x="182.4" y="161.4" transform="rotate(-90 182.4 161.4)">1</text>
<text x="187.4" y="161.4" transform="rotate(-90 187.4 161.4)">2</text>
<text x="192.5" y="161.4" transform="rotate(-90 192.5 161.4)">3</text>
<text x="197.6" y="161.4" transform="rotate(-90 197.6 161.4)">4</text>
<text x="202.7" y="161.4" transform="rotate(-90 202.7 161.4)">5</text>
<text x="90.8" y="171.4" transform="rotate(-90 90.8 171.4)">1</text>
<text x="95.3" y="173.1">1</text>
<text x="102" y="173.1">2</text>
<text x="4.1" y="178.2">D</text>
<text x="201.9" y="178.2">Title</text>
<text x="291.4" y="178.2">D</text>
<text x="201.9" y="185.8">Size</text>
<text x="214.6" y="185.8">Number</text>
<text x="265.5" y="185.8">Revision</text>
<text x="203.2" y="189.7">A4</text>
<text x="201.9" y="193.5">Date:</text>
<text x="201.9" y="196">File:</text>
<text x="213.4" y="196">C:\Users\..\PCB_Project.SchDoc</text>
<text x="213.4" y="193.5">2/07/2024</text>
<text x="252.8" y="193.5">Sheet</text>
<text x="252.8" y="196">Drawn By:</text>
<text x="259.6" y="193.5">of</text>
<text x="38" y="199.8">1</text>
<text x="110.9" y="199.8">2</text>
<text x="184.1" y="199.8">3</text>
<text x="257.1" y="199.8">4</text>
</g>
<g font-size="2.3" fill="#000080">
<text x="132" y="23.1">IC1</text>
<text x="119.3" y="28.2">LM7805CT</text>
<text x="42.2" y="45">T1</text>
<text x="76.1" y="46">BR1</text>
<text x="19.9" y="53.4">J1</text>
<text x="101.2" y="48">+</text>
<text x="106.8" y="50.6">C1</text>
<text x="111.4" y="48">+</text>
<text x="117" y="50.6">C2</text>
<text x="121.6" y="48">+</text>
<text x="127.2" y="50.6">C3</text>
<text x="150.1" y="49.3">C4</text>
<text x="76.1" y="56.2">DB107</text>
<text x="19.9" y="64.1">1729128</text>
<text x="42.2" y="72.4">7491182012</text>
<text x="32.8" y="94.3">U1</text>
<text x="190.2" y="91.8">J2</text>
<text x="243.6" y="91.8">J3</text>
<text x="169.9" y="96.9">K1</text>
<text x="192.3" y="96.4">1</text>
<text x="192.3" y="101.4">2</text>
<text x="223.3" y="96.9">K2</text>
<text x="245.7" y="96.4">1</text>
<text x="245.7" y="101.4">2</text>
<text x="160.2" y="106.8">D1</text>
<text x="192.3" y="106.5">3</text>
<text x="213.6" y="106.8">D2</text>
<text x="245.7" y="106.5">3</text>
<text x="86.2" y="110.8">R1</text>
<text x="141.1" y="123.3">R2</text>
<text x="168.4" y="124.6">Q1</text>
<text x="194.6" y="123.3">R3</text>
<text x="221.7" y="124.6">Q2</text>
<text x="168.4" y="127.1">BD139</text>
<text x="221.7" y="127.1">BD139</text>
<text x="97.2" y="152.5">C5</text>
<text x="97.2" y="160.7">RCE5C1H220J0M1H03A</text>
<text x="32.8" y="162.9">ATmega328-PU</text>
<text x="94.9" y="165.2">Y1</text>
<text x="94.9" y="167.8">ECS-160-S-4</text>
<text x="148.8" y="166.1" transform="rotate(-90 148.8 166.1)">1</text>
<text x="153.9" y="166.3" transform="rotate(-90 153.9 166.3)">2</text>
<text x="159" y="166.2" transform="rotate(-90 159 166.2)">3</text>
<text x="181.8" y="166.1" transform="rotate(-90 181.8 166.1)">1</text>
<text x="186.9" y="166.3" transform="rotate(-90 186.9 166.3)">2</text>
<text x="192" y="166.2" transform="rotate(-90 192 166.2)">3</text>
<text x="197.1" y="166.3" transform="rotate(-90 197.1 166.3)">4</text>
<text x="202.2" y="166.2" transform="rotate(-90 202.2 166.2)">5</text>
<text x="97.2" y="170.3">C6</text>
<text x="144.7" y="170.6">J4</text>
<text x="177.8" y="170.6">J5</text>
<text x="97.2" y="178.5">RCE5C1H220J0M1H03A</text>
</g>
<g font-size="2.3" fill="#800000">
<text x="155.1" y="40.9">VCC</text>
<text x="152.4" y="63.8">GND</text>
<text x="165.3" y="84.2">VCC</text>
<text x="218.6" y="84.2">VCC</text>
<text x="15.3" y="94.3">VCC</text>
<text x="99.2" y="109.6">VCC</text>
<text x="81.1" y="117.2">Out1</text>
<text x="81.1" y="119.7">Out2</text>
<text x="137.1" y="129.9">Out1</text>
<text x="187.9" y="132.5">Out2</text>
<text x="165.1" y="140.1">GND</text>
<text x="218.5" y="140.1">GND</text>
<text x="147.5" y="155.3">VCC</text>
<text x="154.9" y="150.2">Proxi</text>
<text x="157.5" y="152.8">GND</text>
<text x="180.5" y="155.3">VCC</text>
<text x="200.7" y="152.8">GND</text>
<text x="187.4" y="158.4" transform="rotate(-90 187.4 158.4)">Red</text>
<text x="192.5" y="158.4" transform="rotate(-90 192.5 158.4)">Green</text>
<text x="197.6" y="158.4" transform="rotate(-90 197.6 158.4)">Blue</text>
<text x="22.8" y="165.5">GND</text>
<text x="106.7" y="188.4">GND</text>
</g>
<g font-size="1.8" fill="#008000">
<text x="56.7" y="51.4">W2</text>
<text x="57" y="53.2">12V , 0.35A</text>
<text x="42.2" y="59.3">120-385V</text>
<text x="46.8" y="57.5">W1</text>
<text x="56.7" y="62.9">W3</text>
<text x="57" y="64.6">12V , 0.35A</text>
</g>
<text font-size=".9" fill="#008000" x="49.1" y="46.3">SCREEN</text>
</svg>
